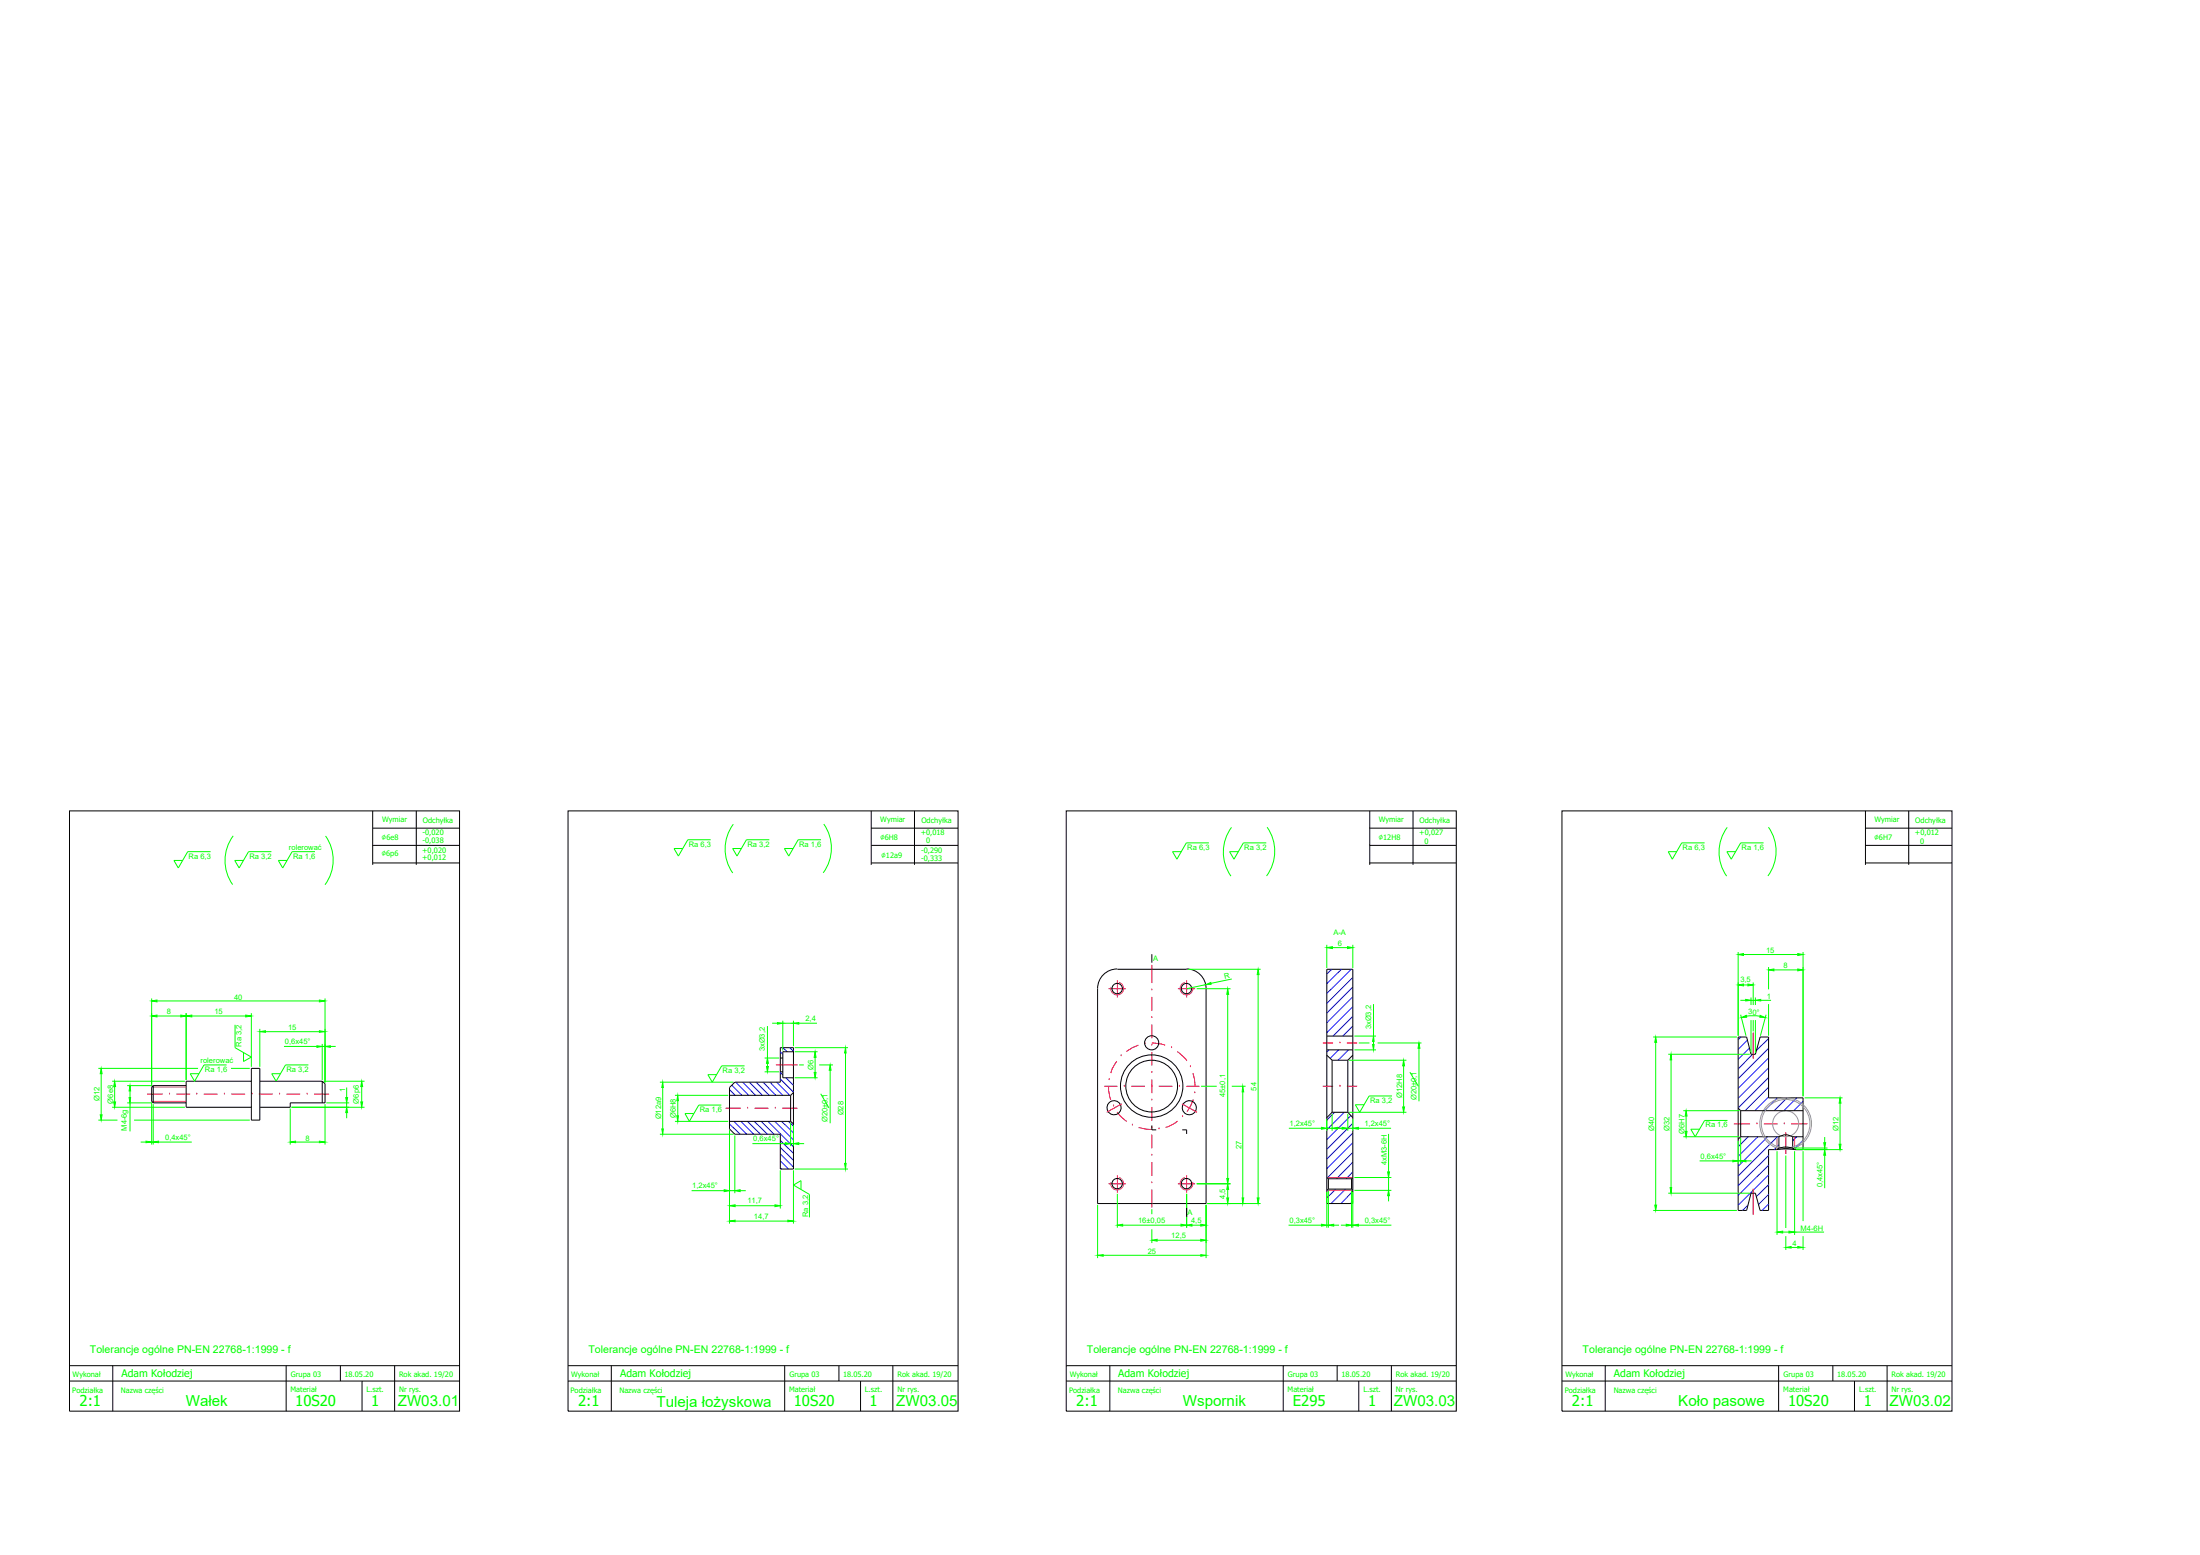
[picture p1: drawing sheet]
<svg xmlns="http://www.w3.org/2000/svg" width="297mm" height="210mm" viewBox="0 0 297 210" stroke-linecap="round" stroke-linejoin="round" font-family="sans-serif">
<!-- layer: wymiary -->
<g fill="none" stroke="#0f0" stroke-width=".14">
<path d="M20.5 134.8v11.8M21.2 135.1h21.9M21.2 137.1h3.2M25.1 136.8v9M25.9 137.1h7.3M33.9 136.8v7.2M35.1 138.9v5.1M35.8 139.3h7.3M43.9 134.8v11.3M103.6 138.5v4.3M104.3 138.1h.7M105.7 137.8v4"/>
<path d="M105.7 138.1h1.4M107.1 137.8v3.4M107.9 138.1h2.4M160.4 130.8h9.8M161.6 133.5h4.5M162.8 132.9l-2.6 .6M165.8 134.2v24.9M166.3 132.2l-2.8 .5M169.9 131.6v30.1M179.1 127.5v3.2M179.9 127.9h2M182.7 127.5v3.2"/>
<path d="M182.9 139.9h2.9M185.4 135.5v4.4M223.2 140h11.3M234.7 128.5v11.3M235 135h.7M235 137l.7 2.8M235.4 133h.6M235.4 128.8h7.3M235.8 137.2h1.8M236.4 134.6v1.1M236.4 137.7v4.4M236.4 135h.6"/>
<path d="M236.7 132.6v3.1M236.7 137.7v1.5M237 134.6v1.1M237 137.7v4.4M237.7 135h1.4M238.4 137l-.7 2.8M238.8 130.5v3M238.8 135.5v4.3M239.5 130.9h3.2M243.4 128.5v19.5M13.3 144.2h13.4M13.3 151.2h2.6"/>
<path d="M13.7 144.9v5.6M15.1 146h9.9M15.1 149.5h9.9M15.5 146.7v2M17.2 146.5h3.3M17.2 148.9h3.3M17.6 147.3v.9M17.6 148.9v3.8M18.1 151.2h15.6M19 154.2h.7M20.5 148.8v5.7M20.5 154.2h.2"/>
<path d="M20.7 149v5.5M21.4 154.2h4.5M31.2 144.2h2.5M38.3 141.3h4.5M39.2 149.6v4.9M39.4 149.5h9.8M39.9 154.2h3.2M43.5 140.9v4.9M43.5 141.3h.4M43.7 146h5.5M43.9 149v5.5M44.1 148.9h3"/>
<path d="M44.6 141.3h.7M46.8 146.8v1.4M46.8 148.9v.6M46.8 150.2v.7M48.8 146.7v2M89.1 146.1h9.9M89.1 153.1h9.9M89.5 146.8v5.6M91.1 147.9h7.2M91.1 151.4h7.2M91.5 148.6v2M98.5 152.6v12.6"/>
<path d="M99.2 153.3v7.8M101.6 154.4h4.4M103.2 142.8h2M103.2 144.7h2M103.6 143.5v.5M105.4 158v5.1M106.8 151.5v3.2M106.8 154.4h.3M107.1 151.9v2.8M107.1 158v7.2M107.3 141.4h7.2M107.3 157.8h7.2"/>
<path d="M107.3 142h3.1M107.3 145.5h3.1M107.9 154.4h.7M107.9 143.7h.6M110.1 142.7v2.1M110.6 143.7h1.9M112.1 144.5v7.1M114.2 142.1v14.9M161.6 159.8h4.5M162.2 146.6h2.1M166.3 146.6h1.9M167.8 147.4v14.3"/>
<path d="M174 152.3h4.4M179.1 151v1.6M179.1 152.3h.8M179.9 150.4v2.2M180.5 152.3h.8M182 150.4v2.2M182 152.3h.7M182.1 143.1h7.8M182.1 150.1h7.8M182.7 151v1.6M182.9 158.9h5M182.9 141.7h2.9"/>
<path d="M183.4 152.3h4.4M183.5 140.8h1.4M185.4 140.6v.4M186 140.8h5.9M187.5 153.1v5.1M187.5 158.9v1.8M189.5 143.9v5.5M191.6 141.5v7.2M223.5 140.7v22M225.2 142.3h11M225.6 143.1v17.2M227.3 149.9h7.6"/>
<path d="M227.3 153.4h7.6M227.7 150.7v2M229.5 156.7h4.5M234.7 154v3.1M234.7 156.7h.3M235 153.6v3.5M235.7 156.7h.8M239.9 155.4v11.3M241.1 156v9.8M242.2 155h4.5M242.3 155.4v11.3M242.5 155.2h6.3"/>
<path d="M243.4 155.4v9.4M243.7 148.2h5.1M246.4 153.5v.7M246.4 155v.2M246.4 155.9v4.5M248.4 148.9v5.6M93.4 160.7h4.4M98.5 160.7h.7M99.3 164.8h7.1M99.3 162.8h5.3M99.9 160.7h.8M148.2 162.6v7.2"/>
<path d="M149 169.4h13.1M150.9 161.1v4.6M151.6 165.4h7.9M155.5 163.2v.7M155.5 165.9v1.9M156.2 167.4h5.9M160.2 161.1v4.6M160.9 165.4h1.2M162.8 162.6v7.2M163 162.5h7.2M165.8 160.6v1.1M174 165.4h4.4"/>
<path d="M179.1 165.4h.3M179.1 160.9v4.8M179.4 160.7v5M180.1 165.4h.7M181 165.4h.8M182.5 165.4h.2M182.5 160.7v5M182.7 160.9v4.8M182.9 160.7h5M183.4 165.4h4.5M187.5 161.4v.8M223.2 163.4h11.3"/>
<path d="M225.2 161.1h11M240.7 166.3h.8M241.1 166.9v1.8M241.8 168.4h.9M242.3 166.3h4M243.4 166.9v1.8"/>
</g>
<g fill="#0f0" stroke="#0f0" stroke-width=".14">
<path d="M187.5 160.7l.1 .7h-.2z"/>
<path d="M187.4 158.2h.2l-.1 .7z"/>
<path d="M17.6 146.5v.8h-.2z"/>
<path d="M17.4 148.2h.2v.7z"/>
<path d="M20.5 135.1l.7-.1v.2z"/>
<path d="M43.1 135l.8 .1-.8 .1z"/>
<path d="M20.5 137.1l.7-.1v.3z"/>
<path d="M24.4 137l.7 .1-.7 .2z"/>
<path d="M43.1 139.1l.8 .2h-.8z"/>
<path d="M35.1 139.3l.7-.2v.2z"/>
<path d="M43.1 154l.8 .2h-.8z"/>
<path d="M39.2 154.2l.7-.2v.2z"/>
<path d="M13.7 144.2l.1 .7h-.3z"/>
<path d="M13.5 150.5h.3l-.1 .7z"/>
<path d="M15.5 146l.1 .7h-.2z"/>
<path d="M15.4 148.7h.2l-.1 .8z"/>
<path d="M33.2 137l.7 .1-.7 .2z"/>
<path d="M25.1 137.1l.8-.1v.3z"/>
<path d="M43.9 141.3l.7-.1v.2z"/>
<path d="M42.8 141.2l.7 .1-.7 .1z"/>
<path d="M48.8 146l.2 .7h-.3z"/>
<path d="M48.7 148.7h.3l-.2 .8z"/>
<path d="M46.8 149.5l.1 .7h-.2z"/>
<path d="M46.7 148.2h.2l-.1 .7z"/>
<path d="M19.7 154l.8 .2h-.8z"/>
<path d="M20.7 154.2l.7-.2v.2z"/>
<path d="M148.2 169.4h.8v.2z"/>
<path d="M162.1 169.4h.7l-.7 .2z"/>
<path d="M169.9 130.8l.1 .8h-.3z"/>
<path d="M169.7 161.7h.3l-.1 .8z"/>
<path d="M155.5 167.4l.7-.1v.2z"/>
<path d="M162.1 167.3l.7 .1-.7 .1z"/>
<path d="M160.2 165.4l.7-.1v.2z"/>
<path d="M162.1 165.3l.7 .1-.7 .1z"/>
<path d="M165.8 159.8l.1 .8h-.3z"/>
<path d="M165.6 161.7h.3l-.1 .8z"/>
<path d="M162.8 132.9l.7-.3v.3z"/>
<path d="M189.5 143.1l.1 .8h-.2z"/>
<path d="M189.4 149.4h.2l-.1 .7z"/>
<path d="M185.3 141h.2l-.1 .7z"/>
<path d="M185.4 139.9l.1 .7h-.2z"/>
<path d="M191.6 140.8l.1 .7h-.2z"/>
<path d="M167.8 146.6l.1 .8h-.2z"/>
<path d="M167.7 161.7h.2l-.1 .8z"/>
<path d="M159.5 165.3l.7 .1-.7 .1z"/>
<path d="M150.9 165.4l.7-.1v.2z"/>
<path d="M181.8 165.3l.7 .1-.7 .1z"/>
<path d="M182.7 165.4l.7-.1v.2z"/>
<path d="M179.4 165.4l.7-.1v.2z"/>
<path d="M178.4 165.3l.7 .1-.7 .1z"/>
<path d="M179.1 127.9l.8-.1v.2z"/>
<path d="M181.9 127.8l.8 .1-.8 .1z"/>
<path d="M227.7 149.9l.1 .8h-.3z"/>
<path d="M227.5 152.7h.3l-.1 .7z"/>
<path d="M225.6 142.3l.1 .8h-.2z"/>
<path d="M225.5 160.3h.2l-.1 .8z"/>
<path d="M223.5 140l.2 .7h-.3z"/>
<path d="M223.4 162.7h.3l-.2 .7z"/>
<path d="M235.7 134.9l.7 .1-.7 .1z"/>
<path d="M237 135l.7-.1v.2z"/>
<path d="M236 132.8l.7 .2-.7 .1z"/>
<path d="M234.7 133l.7-.2v.3z"/>
<path d="M248.4 148.2l.2 .7h-.3z"/>
<path d="M248.3 154.5h.3l-.2 .7z"/>
<path d="M235 156.7l.7-.1v.2z"/>
<path d="M234 156.6l.7 .1-.7 .1z"/>
<path d="M234.7 128.8l.7-.1v.3z"/>
<path d="M242.7 128.7l.7 .1-.7 .2z"/>
<path d="M239.9 166.3l.8-.1v.2z"/>
<path d="M241.5 166.2l.8 .1-.8 .1z"/>
<path d="M242.7 130.8l.7 .1-.7 .1z"/>
<path d="M238.8 130.9l.7-.1v.2z"/>
<path d="M237.6 137.1l.8 .3-.8-.1z"/>
<path d="M235.1 137.4l.7-.3v.2z"/>
<path d="M246.2 154.2h.3l-.1 .8z"/>
<path d="M246.4 155.2l.1 .7h-.3z"/>
<path d="M241.1 168.4l.7-.1v.2z"/>
<path d="M242.7 168.3l.7 .1-.7 .1z"/>
<path d="M181.2 152.2l.8 .1-.8 .1z"/>
<path d="M182.7 152.3l.7-.1v.2z"/>
<path d="M179.9 152.3l.7-.1v.2z"/>
<path d="M178.4 152.2l.7 .1-.7 .1z"/>
<path d="M89.5 146.1l.1 .7h-.2z"/>
<path d="M89.4 152.4h.2l-.1 .7z"/>
<path d="M114.2 141.4v.7h-.2z"/>
<path d="M114 157h.2v.8z"/>
<path d="M110.1 142l.1 .7h-.3z"/>
<path d="M109.9 144.8h.3l-.1 .7z"/>
<path d="M103.5 144h.2l-.1 .7z"/>
<path d="M103.6 142.8l.1 .7h-.2z"/>
<path d="M112.1 143.7l.1 .8h-.2z"/>
<path d="M91.5 147.9l.1 .7h-.2z"/>
<path d="M91.4 150.6h.2l-.1 .8z"/>
<path d="M107.1 154.4l.8-.2v.3z"/>
<path d="M106 154.2l.8 .2-.8 .1z"/>
<path d="M98.5 164.8l.8-.1v.2z"/>
<path d="M106.4 164.7l.7 .1-.7 .1z"/>
<path d="M99.2 160.7l.7-.1v.3z"/>
<path d="M97.8 160.6l.7 .1-.7 .2z"/>
<path d="M105 138l.7 .1-.7 .1z"/>
<path d="M107.1 138.1l.8-.1v.2z"/>
<path d="M98.5 162.8l.8-.2v.3z"/>
<path d="M104.6 162.6l.8 .2-.8 .1z"/>
<path d="M165.6 159.1h.3l-.1 .7z"/>
<path d="M165.8 133.5l.1 .7h-.3z"/>
</g>
<!-- layer: tabelka -->
<g fill="none" stroke="#000" stroke-width=".14">
<path d="M50.3 109.5v7.2M50.3 111.8h11.7M50.3 114.1h11.7M50.3 116.5h11.7M56.2 109.5v7.2M117.6 111.8h11.8M117.6 114.1h11.8M117.6 116.5h11.8M117.6 109.5v7.2M123.5 109.5v7.2M184.9 111.8h11.7M184.9 114.1h11.7"/>
<path d="M184.9 116.5h11.7M184.9 109.5v7.2M190.8 109.5v7.2M251.9 111.8h11.7M251.9 114.1h11.7M251.9 116.5h11.7M251.9 109.5v7.2M257.7 109.5v7.2M9.4 186.4h52.6M15.2 184.3v6.2M38.6 184.3v6.2M46 184.3v2.1"/>
<path d="M48.9 186.4v4.1M53.3 184.3v6.2M76.7 186.4h52.7M82.5 184.3v6.2M105.9 184.3v6.2M113.3 184.3v2.1M116.2 186.4v4.1M120.6 184.3v6.2M144 186.4h52.6M149.8 184.3v6.2M173.3 184.3v6.2M180.5 184.3v2.1"/>
<path d="M183.5 186.4v4.1M187.9 184.3v6.2M210.9 186.4h52.7M216.7 184.3v6.2M240.1 184.3v6.2M247.5 184.3v2.1M250.4 186.4v4.1M254.8 184.3v6.2"/>
</g>
<!-- layer: ramka -->
<path d="M9.4 109.5h52.6v81h-52.6zM76.7 109.5h52.7v81h-52.7zM144 109.5h52.6v81h-52.6zM210.9 109.5h52.7v81h-52.7zM9.4 184.3h52.6M76.7 184.3h52.7M144 184.3h52.6M210.9 184.3h52.7" fill="none" stroke="#000" stroke-width=".14"/>
<!-- layer: opis -->
<g fill="none" stroke="#0f0" stroke-width=".14">
<path d="M28.4 115h-3.1l-1.2 2.2-.6-1.1h1.2M31.5 112.8a5.6 5.6 0 0 0-.1 6.6M36.6 115h-3l-1.3 2.2-.6-1.1h1.2M42.5 115h-3.1l-1.2 2.2-.6-1.1h1.2M44 112.8a5.6 5.6 0 0 1-.1 6.6M96 113.4h-3.1l-1.3 2.2-.6-1.1h1.2M99 111.3a5.6 5.6 0 0 0-.1 6.5M103.9 113.4h-3.1l-1.3 2.2-.6-1.1h1.2M110.9 113.4h-3.1l-1.3 2.2-.6-1.1h1.2M111.2 111.2a5.6 5.6 0 0 1-.1 6.6M163.2 113.8h-3l-1.3 2.2-.6-1h1.2M166.3 111.7a5.6 5.6 0 0 0-.1 6.6"/>
<path d="M171 113.8h-3.1l-1.3 2.2-.6-1h1.2M171.1 111.7a5.6 5.6 0 0 1-.1 6.5M230.2 113.8h-3.1l-1.3 2.2-.6-1h1.2M233.2 111.7a5.6 5.6 0 0 0-.1 6.6M238.1 113.8h-3.1l-1.2 2.2-.6-1h1.1M238.8 111.7a5.6 5.6 0 0 1-.1 6.5M31.7 138.3v3.1l2.2 1.3-1 .6v-1.2M30.6 143.7h-3.1l-1.2 2.3-.6-1.1h1.2M41.6 143.7h-3l-1.3 2.3-.6-1.1h1.2M97.4 149.2h-3.1l-1.2 2.2-.6-1.1h1.2M100.5 143.9h-3.1l-1.2 2.2-.6-1h1.2M110.8 147.6l1.1 1.9"/>
<path d="M187.9 147.9h-3l-1.3 2.2-.6-1h1.2M190.4 144.7l1.1 1.9M233.2 151.2h-3l-1.3 2.2-.6-1h1.2M108.1 160.6v-1.2l-1 .6 2.2 1.2v3.1"/>
</g>
<!-- layer: osie -->
<g fill="none" stroke="#f00" stroke-width=".14">
<path d="M149.7 133.5h2.3M150.9 132.3v2.3M155.5 133.6h.1M155.5 137.4h.1M155.5 130.2v2.5M155.5 134.6v1.8M155.5 138.3v1.9M159 133.5h2.4M160.2 132.3v2.3M236.7 139.4v3.5M19.9 147.7h2.1M22.9 147.7h.1"/>
<path d="M23.8 147.7h1.9M26.6 147.7h.1M27.5 147.7h1.9M30.3 147.7h.1M31.2 147.7h1.9M34 147.7h.1M35 147.7h1.8M37.7 147.7h.1M38.7 147.7h1.8M41.5 147.7h.1M42.4 147.7h2M97.9 149.6h2.1"/>
<path d="M101 149.6h.1M101.9 149.6h1.8M104.7 149.6h.1M104.8 143.7h2.9M105.6 149.6h2.1M149.1 146.6h1.8M149.7 146.7v.4l.3 1.3M149.7 159.8h2.3M149.8 145.7h.1M150.4 149.3h.1M150.8 143.2l-.6 1-.2 .7M150.8 150.1l.5 .6 .8 .7"/>
<path d="M150.9 158.7v2.3M151.4 142.5h.1M151.5 149l-2.1 1.1M151.8 146.6h.1M152.7 146.6h1.9M152.9 151.9h.1M153.7 141.1l-.8 .3-.8 .5M153.7 152.2l1.9 .3M154.6 140.9h.1M155.5 141.1h.1M155.5 144.8h.1M155.5 148.5h.1"/>
<path d="M155.5 152.2h.1M155.5 155.9h.1M155.5 159.7h.1M155.5 140.8l1.2 .1 .6 .2M155.5 146.6h.1M155.5 142v1.8M155.5 145.7v1.9M155.5 149.4v1.9M155.5 153.1v1.9M155.5 156.9v1.8M156.4 146.6h1.9M156.5 152.4h.1"/>
<path d="M158.2 141.4h.1M158.9 141.9l1.4 1.3M159 151.3l-.4 .3-1.2 .6M159 159.8h2.4M159.2 146.6h.1M159.6 149l2 1.1M159.7 150.7h.1M160.2 146.6h1.8M160.2 158.7v2.3M160.7 144h.1M161.1 144.9l.2 .8 .1 .9M161.1 148.4l-.5 1.1-.3 .6"/>
<path d="M161.3 147.5h.1M178.6 146.6h1.4M178.6 140.8h1.4M180.9 146.6h.1M180.9 140.8h.1M181.8 146.6h1.4M181.8 140.8h1.4M234.1 151.7h2.2M237.2 151.7h.1M238.2 151.7h1.8M240.9 151.7h.1M241.1 152.9v2.9"/>
<path d="M241.8 151.7h2.2M155.5 160.6v2.4M236.7 160.5v3.5"/>
</g>
<!-- layer: kontury -->
<g fill="none" stroke="#000" stroke-width=".14">
<path d="M148.2 133.5v29h14.6v-29M150.8 130.8a2.65 2.65 0 0 0-2.6 2.6M150.9 130.8h9.3M155.5 128.8v1.1M160.2 130.8a2.65 2.65 0 0 1 2.6 2.6M179.1 130.8h3.6v31.7h-3.6zM179.1 139.9h3.6M20.7 146.5l-.2 .3v1.9l.2 .2M20.7 146.5h4.4M20.7 148.9h4.4M20.7 146.5v2.4M33.9 146h-8.8v3.5h8.8"/>
<path d="M33.9 144.2h1.2v7h-1.2zM35.1 146h8.4M43.5 146l.4 .3v2.6h-4.7v.6h-4.1M43.5 146v2.9M98.5 146.8l.7-.7h6.2v-4.7h1.7v16.4h-1.7v-4.7h-6.2l-.7-.7zM98.5 151.4h8.3M98.5 147.9h8.3M105.4 142.8h.3M105.4 144.7h.3M106.8 151.4l.3 .3M106.8 147.9v3.5M107.1 142h-1.4v3.5h1.4"/>
<path d="M107.1 147.5l-.3 .4M155.5 151.9v.6h.6M159.6 152.5h.6v.6M179.1 141.7h3.6M179.1 158.9l.3 .2M179.1 142.4l.8 .7M179.4 159.1h3.1M179.4 159.1v1.4M179.9 143.1h2.1M179.9 150.1h2.1M179.9 150.1l-.8 .8M179.9 143.1v7"/>
<path d="M182 150.1l.7 .8M182 143.1v7M182.5 159.1v1.4M182.7 158.9l-.2 .2M182.7 142.4l-.7 .7M234.7 149.6l.3 .3M235 153.4h5.2M235 149.9h8.4M235 153.4l-.3 .4M235 149.9v3.5M239.9 155.2l.9-.1 1.5 .1M239.9 155.2h-1.1v8.2h-1.2l-.6-2.3h-.6l-.6 2.3h-1.1v-23.4h1.1l.6 2.3h.6l.6-2.3h1.2v8.2h4.6v7h-1.1"/>
<path d="M240.2 153.4a1.83 1.83 0 0 1 1.8 0M240.2 155l.7-.2 1.1 .2M240.2 153.4v1.6M240.2 155l-.3 .2M242 153.4h1.4M242 153.4v1.6M242 155l.3 .2M160.2 163v1.2M179.4 160.5h3.1M179.4 160.5l-.3 .2M182.5 160.5l.2 .2"/>
<circle cx="150.8" cy="133.4" r=".7"/>
<circle cx="160.2" cy="133.4" r=".7"/>
<circle cx="150.4" cy="149.5" r=".95"/>
<circle cx="150.8" cy="159.8" r=".7"/>
<circle cx="155.5" cy="146.6" r="4.2"/>
<circle cx="155.5" cy="146.6" r="3.5"/>
<circle cx="155.5" cy="140.8" r=".95"/>
<circle cx="160.2" cy="159.8" r=".7"/>
<circle cx="160.6" cy="149.5" r=".95"/>
</g>
<!-- layer: gwint -->
<path d="M151.1 132.6a.87 .87 0 0 1 .6 1.1 .87 .87 0 0 1-1.1 .6 .87 .87 0 0 1-.6-1.1M160 132.6a.87 .87 0 0 0-.6 1.1 .87 .87 0 0 0 1 .6 .87 .87 0 0 0 .6-1.1M20.5 146.8h4.6M20.5 148.7h4.6M151.1 158.9a.87 .87 0 0 1 .6 1.1 .87 .87 0 0 1-1.1 .6 .87 .87 0 0 1-.6-1.1M160 158.9a.87 .87 0 0 0-.6 1.1 .87 .87 0 0 0 1 .6 .87 .87 0 0 0 .6-1.1M179.1 158.9h3.6M239.9 153.4v1.8M242.3 153.4v1.8M179.1 160.7h3.6" fill="none" stroke="#d0d" stroke-width=".14"/>
<!-- layer: kreskowanie -->
<g fill="none" stroke="#00f" stroke-width=".14">
<path d="M179.8 130.8l-.7 .7M181.1 130.8l-2 2M182.4 130.8l-3.3 3.3M182.7 131.9l-3.6 3.6M182.7 133.3l-3.6 3.5M182.7 134.6l-3.6 3.5M182.7 135.9l-3.6 3.5M182.7 137.2l-2.7 2.7M182.7 138.5l-1.4 1.4M182.7 139.8l-.1 .1M235.1 140l-.4 .4M237.7 140h-.1"/>
<path d="M98.5 151.7l1.4 1.4M98.5 147.1l.8 .8M98.8 146.5l1.4 1.4M99.1 151.4l1.7 1.7M99.3 146.1l1.8 1.8M100 151.4l1.8 1.7M100.3 146.1l1.7 1.8M100.9 151.4l1.8 1.7M101.2 146.1l1.7 1.8M101.8 151.4l1.8 1.7M102.1 146.1l1.8 1.8M102.8 151.4l1.7 1.7"/>
<path d="M103 146.1l1.8 1.8M103.7 151.4l3.4 3.4M104 146.1l1.7 1.8M104.6 151.4l2.5 2.5M104.8 146.1l1.8 1.8M105.4 157.6l.1 .2M105.4 156.7l1.1 1.1M105.4 155.8l1.7 1.8M105.4 154.9l1.7 1.7M105.4 154l1.7 1.7M105.4 145.7l1.7 1.7M105.4 144.8l.3 .3"/>
<path d="M105.4 142l.3 .4M105.5 151.4l1.6 1.5M105.7 141.4l.6 .6M106.1 145.5l1 1M106.5 151.4l.6 .6M106.6 141.4l.5 .5M107 145.5l.1 .1M179.4 141.7l-.3 .3M180.2 150.1l-1.1 1.1M180.7 141.7l-1.1 1.2M181.5 150.1l-2.4 2.4M182.1 141.7l-1.4 1.4"/>
<path d="M182.4 150.6l-3.3 3.2M182.7 151.6l-3.6 3.5M182.7 152.9l-3.6 3.5M182.7 154.2l-3.6 3.6M182.7 155.6l-3.5 3.4M182.7 156.9l-2.2 2.2M182.7 158.2l-.9 .9M235.9 140.4l-1.2 1.3M236 153.4l-1.3 1.4M236.2 141.5l-1.5 1.5M236.6 142.3l-1.9 2M237.3 153.4l-2.6 2.7"/>
<path d="M238.7 153.4l-4 4M238.8 140.2l-1.7 1.6M238.8 141.5l-4.1 4.1M238.8 142.8l-4.1 4.1M238.8 144.1l-4.1 4.1M238.8 145.4l-4.1 4.1M238.8 146.8l-3.2 3.1M238.8 148.1l-1.9 1.8M238.8 156l-4.1 4M238.8 157.3l-4.1 4.1M238.8 158.6l-4.1 4.1M238.8 159.9l-1.7 1.6"/>
<path d="M240 148.2l-1.8 1.7M240 153.4l-5.3 5.3M240.2 154.5l-.6 .7M241.3 148.2l-1.7 1.7M242.6 148.2l-1.7 1.7M242.6 153.4l-.6 .6M243.4 148.7l-1.2 1.2M243.4 153.9l-1.2 1.2M180.4 160.5l-1.3 1.2M181.7 160.5l-2 2M182.7 160.8l-1.7 1.7M182.7 162.1l-.3 .4"/>
<path d="M236 162.7l-.7 .7M238.8 161.2l-1.4 1.4M238.8 162.5l-.9 .9"/>
</g>
<!-- layer: pomocnicza -->
<g fill="none" stroke="#989898" stroke-width=".14">
<circle cx="241.1" cy="151.7" r="3.5"/>
<circle cx="241.1" cy="151.7" r="3.3"/>
<circle cx="241.1" cy="151.7" r="1.76"/>
</g>
<g font-size="2" fill="#0f0">
<text x="10.7" y="189.8">2:1</text>
<text x="25.1" y="189.7">Wałek</text>
<text x="39.9" y="189.8">10S20</text>
<text x="50.1" y="189.7">1</text>
<text x="53.7" y="189.7">ZW03.01</text>
<text x="78" y="189.8">2:1</text>
<text x="88.6" y="190">Tuleja łożyskowa</text>
<text x="107.2" y="189.8">10S20</text>
<text x="117.4" y="189.7">1</text>
<text x="121" y="189.7">ZW03.05</text>
<text x="145.3" y="189.8">2:1</text>
<text x="159.7" y="189.7">Wspornik</text>
<text x="174.6" y="189.8">E295</text>
<text x="184.7" y="189.7">1</text>
<text x="188.2" y="189.7">ZW03.03</text>
<text x="212.2" y="189.8">2:1</text>
<text x="226.6" y="189.7">Koło pasowe</text>
<text x="241.4" y="189.8">10S20</text>
<text x="251.7" y="189.7">1</text>
<text x="255.1" y="189.7">ZW03.02</text>
</g>
<g font-size="1.4" fill="#0f0">
<text x="12.1" y="182.6">Tolerancje ogólne PN-EN 22768-1:1999 - f</text>
<text x="16.4" y="185.9">Adam Kołodziej</text>
<text x="79.4" y="182.6">Tolerancje ogólne PN-EN 22768-1:1999 - f</text>
<text x="83.7" y="185.9">Adam Kołodziej</text>
<text x="146.8" y="182.6">Tolerancje ogólne PN-EN 22768-1:1999 - f</text>
<text x="151" y="185.9">Adam Kołodziej</text>
<text x="213.7" y="182.6">Tolerancje ogólne PN-EN 22768-1:1999 - f</text>
<text x="217.9" y="185.9">Adam Kołodziej</text>
</g>
<g font-size="1.1" fill="#0f0">
<text x="51.5" y="113.4">∅</text>
<text x="118.8" y="113.4">∅</text>
<text x="186.1" y="113.4">∅</text>
<text x="253.1" y="113.4">∅</text>
<text x="51.5" y="115.6">∅</text>
<text x="119" y="115.8">∅</text>
</g>
<g font-size="1" fill="#0f0">
<text x="51.6" y="111">Wymiar</text>
<text x="52.2" y="113.4">6e8</text>
<text x="57.1" y="112.7">-0,020</text>
<text x="57.1" y="113.8">-0,038</text>
<text x="57.1" y="111">Odchyłka</text>
<text x="118.9" y="111">Wymiar</text>
<text x="119.5" y="113.4">6H8</text>
<text x="124.3" y="112.7">+0,018</text>
<text x="124.4" y="111">Odchyłka</text>
<text x="125" y="113.8">0</text>
<text x="186.2" y="111">Wymiar</text>
<text x="186.8" y="113.4">12H8</text>
<text x="191.6" y="112.7">+0,027</text>
<text x="191.7" y="111">Odchyłka</text>
<text x="192.3" y="113.9">0</text>
<text x="253.1" y="111">Wymiar</text>
<text x="253.7" y="113.4">6H7</text>
<text x="258.6" y="112.7">+0,012</text>
<text x="258.6" y="111">Odchyłka</text>
<text x="259.3" y="113.9">0</text>
<text x="25.5" y="115.9">Ra 6,3</text>
<text x="33.7" y="115.9">Ra 3,2</text>
<text x="39" y="114.7">rolerować</text>
<text x="39.6" y="115.9">Ra 1,6</text>
<text x="52.1" y="115.6">6p6</text>
<text x="57" y="115.1">+0,020</text>
<text x="57" y="116.1">+0,012</text>
<text x="93" y="114.3">Ra 6,3</text>
<text x="100.9" y="114.3">Ra 3,2</text>
<text x="107.9" y="114.3">Ra 1,6</text>
<text x="119.6" y="115.8">12a9</text>
<text x="124.4" y="115.2">-0,290</text>
<text x="124.4" y="116.2">-0,333</text>
<text x="160.3" y="114.7">Ra 6,3</text>
<text x="168" y="114.7">Ra 3,2</text>
<text x="227.2" y="114.7">Ra 6,3</text>
<text x="235.1" y="114.7">Ra 1,6</text>
<text x="155.7" y="129.7">A</text>
<text x="180" y="126.2">A-A</text>
<text x="180.6" y="127.7">6</text>
<text x="238.4" y="128.7">15</text>
<text x="240.8" y="130.7">8</text>
<text x="22.5" y="136.9">8</text>
<text x="28.9" y="136.9">15</text>
<text x="31.6" y="134.9">40</text>
<text x="108.7" y="137.8">2,4</text>
<text x="165.4" y="132.2" transform="rotate(-13 165.4 132.2)">R</text>
<text x="235" y="132.6">3,5</text>
<text x="236" y="136.9" transform="rotate(2 236 136.9)">30°</text>
<text x="238.5" y="134.8">1</text>
<text x="27.1" y="143.5">rolerować</text>
<text x="32.6" y="141.3" transform="rotate(-90 32.6 141.3)">Ra 3,2</text>
<text x="38.5" y="141">0,6x45°</text>
<text x="38.9" y="139.1">15</text>
<text x="103.3" y="141.9" transform="rotate(-90 103.3 141.9)">3xØ3,2</text>
<text x="185.1" y="139" transform="rotate(-90 185.1 139)">3xØ3,2</text>
<text x="13.4" y="148.7" transform="rotate(-90 13.4 148.7)">Ø12</text>
<text x="15.3" y="149" transform="rotate(-90 15.3 149)">Ø6e8</text>
<text x="27.7" y="144.7">Ra 1,6</text>
<text x="38.7" y="144.7">Ra 3,2</text>
<text x="46.6" y="147.3" transform="rotate(-90 46.6 147.3)">1</text>
<text x="48.5" y="149" transform="rotate(-90 48.5 149)">Ø6p6</text>
<text x="97.6" y="144.8">Ra 3,2</text>
<text x="109.8" y="144.4" transform="rotate(-90 109.8 144.4)">Ø6</text>
<text x="165.4" y="148.1" transform="rotate(-90 165.4 148.1)">45±0,1</text>
<text x="169.7" y="147.2" transform="rotate(-90 169.7 147.2)">54</text>
<text x="185" y="148.9">Ra 3,2</text>
<text x="189.3" y="148.2" transform="rotate(-90 189.3 148.2)">Ø12H8</text>
<text x="191.2" y="148.5" transform="rotate(-90 191.2 148.5)">Ø20±0,1</text>
<text x="17.1" y="152.6" transform="rotate(-90 17.1 152.6)">M4-6g</text>
<text x="22.3" y="153.8">0,4x45°</text>
<text x="41.3" y="154">8</text>
<text x="89.3" y="151.1" transform="rotate(-90 89.3 151.1)">Ø12a9</text>
<text x="91.3" y="150.9" transform="rotate(-90 91.3 150.9)">Ø6H8</text>
<text x="94.5" y="150.1">Ra 1,6</text>
<text x="101.7" y="154">0,6x45°</text>
<text x="111.7" y="151.5" transform="rotate(-90 111.7 151.5)">Ø20±0,1</text>
<text x="113.9" y="150.6" transform="rotate(-90 113.9 150.6)">Ø28</text>
<text x="167.6" y="155.1" transform="rotate(-90 167.6 155.1)">27</text>
<text x="174.1" y="152">1,2x45°</text>
<text x="184.2" y="152">1,2x45°</text>
<text x="223.3" y="152.6" transform="rotate(-90 223.3 152.6)">Ø40</text>
<text x="225.4" y="152.6" transform="rotate(-90 225.4 152.6)">Ø32</text>
<text x="227.4" y="153" transform="rotate(-90 227.4 153)">Ø6H7</text>
<text x="230.3" y="152.2">Ra 1,6</text>
<text x="248.2" y="152.6" transform="rotate(-90 248.2 152.6)">Ø12</text>
<text x="93.5" y="160.4">1,2x45°</text>
<text x="165.4" y="161.8" transform="rotate(-90 165.4 161.8)">4,5</text>
<text x="187.3" y="157.3" transform="rotate(-90 187.3 157.3)">4xM3-6H</text>
<text x="229.6" y="156.4">0,6x45°</text>
<text x="246.1" y="160.3" transform="rotate(-90 246.1 160.3)">0,4x45°</text>
<text x="100.9" y="162.4">11,7</text>
<text x="101.8" y="164.5">14,7</text>
<text x="109.1" y="164.3" transform="rotate(-90 109.1 164.3)">Ra 3,2</text>
<text x="153.7" y="165">16±0,05</text>
<text x="158.1" y="167.1">12,5</text>
<text x="160.3" y="164">A</text>
<text x="160.8" y="165">4,5</text>
<text x="174.1" y="165">0,3x45°</text>
<text x="184.3" y="165">0,3x45°</text>
<text x="243.1" y="166.1">M4-6H</text>
<text x="155" y="169.3">25</text>
<text x="242" y="168.2">4</text>
<text x="9.8" y="185.8">Wykonał</text>
<text x="39.3" y="185.8">Grupa 03</text>
<text x="46.5" y="185.8">18.05.20</text>
<text x="53.9" y="185.9">Rok akad. 19/20</text>
<text x="77.1" y="185.8">Wykonał</text>
<text x="106.6" y="185.8">Grupa 03</text>
<text x="113.8" y="185.8">18.05.20</text>
<text x="121.2" y="185.9">Rok akad. 19/20</text>
<text x="144.4" y="185.8">Wykonał</text>
<text x="173.9" y="185.8">Grupa 03</text>
<text x="181.1" y="185.8">18.05.20</text>
<text x="188.5" y="185.9">Rok akad. 19/20</text>
<text x="211.4" y="185.8">Wykonał</text>
<text x="240.8" y="185.8">Grupa 03</text>
<text x="248.1" y="185.8">18.05.20</text>
<text x="255.4" y="185.9">Rok akad. 19/20</text>
<text x="9.8" y="188">Podziałka</text>
<text x="16.3" y="188">Nazwa części</text>
<text x="39.2" y="187.9">Materiał</text>
<text x="49.5" y="187.9">L.szt.</text>
<text x="53.9" y="187.9">Nr rys.</text>
<text x="77" y="188">Podziałka</text>
<text x="83.6" y="188">Nazwa części</text>
<text x="106.5" y="187.9">Materiał</text>
<text x="116.8" y="187.9">L.szt.</text>
<text x="121.2" y="187.9">Nr rys.</text>
<text x="144.3" y="188">Podziałka</text>
<text x="150.9" y="188">Nazwa części</text>
<text x="173.8" y="187.9">Materiał</text>
<text x="184.1" y="187.9">L.szt.</text>
<text x="188.5" y="187.9">Nr rys.</text>
<text x="211.3" y="188">Podziałka</text>
<text x="217.9" y="188">Nazwa części</text>
<text x="240.8" y="187.9">Materiał</text>
<text x="251" y="187.9">L.szt.</text>
<text x="255.4" y="187.9">Nr rys.</text>
</g>
</svg>
